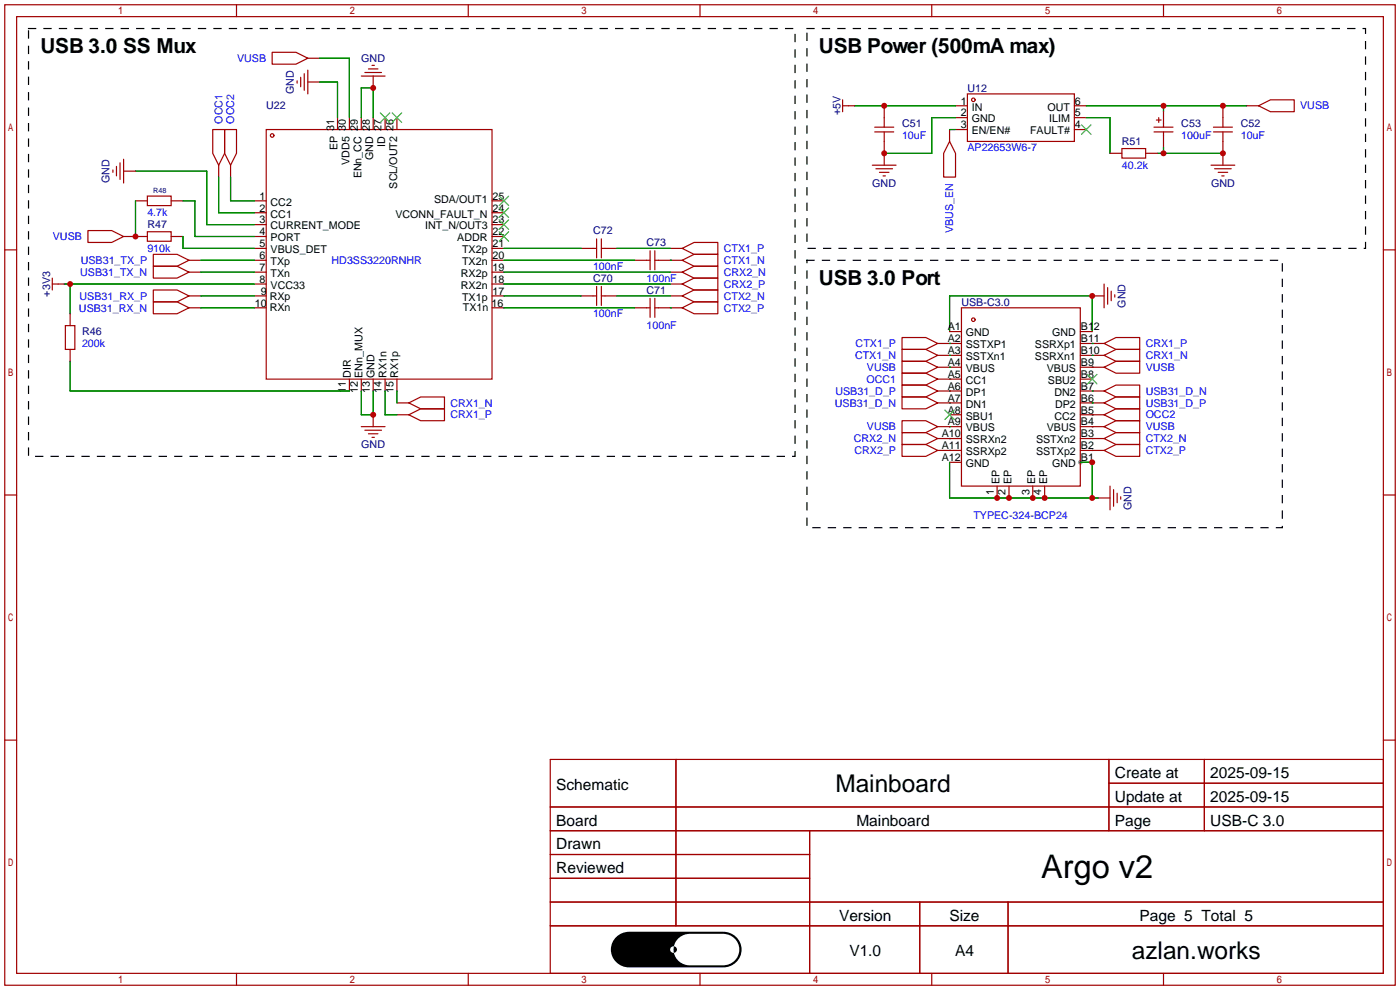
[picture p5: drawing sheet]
<svg xmlns="http://www.w3.org/2000/svg" width="299mm" height="212mm" viewBox="0 0 299 212" stroke-linecap="round" stroke-linejoin="round" font-family="sans-serif">
<circle cx="230.9" cy="98.8" r=".51" fill="#999"/>
<g fill="none" stroke="#a10000" stroke-width=".25">
<path d="M1 1h297.2v209.6h-297.2zM3.6 3.6h292.1v204.4h-292.1zM50.5 1v2.6M100.1 1v2.6M149.6 1v2.6M199.1 1v2.6M248.7 1v2.6M1 53.4h2.6M295.7 53.4h2.5M1 105.8h2.6M295.7 105.8h2.5M1 158.2h2.6"/>
<path d="M295.7 158.2h2.5M117.6 162.3h178.1v45.7h-178.1zM117.6 172.5h178.1M117.6 177.5h178.1M144.5 162.3v35.6M173 177.5v30.5M237 162.3v15.2M237 167.4h58.7M257.4 162.3v15.2M117.6 182.6h55.4M117.6 192.8h178.1M117.6 187.7h55.4"/>
<path d="M117.6 197.9h178.1M196.6 192.8v15.2M215.4 192.8v15.2M50.5 208v2.6M100.1 208v2.6M149.6 208v2.6M199.1 208v2.6M248.7 208v2.6"/>
</g>
<path d="M131.7 200.3a4 4 0 0 1 2.8-1.2h20.1a3.8 3.8 0 0 1 3.9 3.8 3.8 3.8 0 0 1-3.9 3.9h-20.1a3.8 3.8 0 0 1-3.6-2.3 3.8 3.8 0 0 1 .8-4.2z" fill="#000"/>
<path d="M143.4 202.4l.6-.2v1.4a.71 .71 0 0 1-.7-.3 .71 .71 0 0 1 .1-.9zM145 200.6a3.5 3.5 0 0 1 2.4-1h7.1a3.4 3.4 0 0 1 3.5 3.3 3.4 3.4 0 0 1-3.5 3.4h-7.1a3.5 3.5 0 0 1-3.4-2.7 .71 .71 0 0 0 .7-.7 .71 .71 0 0 0-.7-.7l.2-.6z" fill="#fff"/>
<g fill="none" stroke="#008700" stroke-width=".25">
<path d="M68.3 12.4h6.4v12.7M68.3 17.5h3.8v7.6M29 36.6h15.2v11.4h10.2M46.7 37.8v7.7h7.7M49.3 37.8v5.1h5.1M77.2 25.1v-6.3h2.6v6.3M182.6 22.6h21.6M202.9 27.7h1.3M204.2 25.1h-5.1v7.7h-10.1M232.2 22.6h34.2M232.2 25.1h5v7.7M247.4 32.8h14"/>
<path d="M248.7 22.6v1.3M248.7 31.5v1.3M29 42.9v7.6M39.1 42.9h2.6v7.6h12.7M39.1 50.5v2.6h15.3M42.9 55.6h11.5M42.9 58.2h11.5M107.7 55.6h27.9M107.7 58.2h35.6M107.7 53.1h16.5M131.8 53.1h11.5M143.3 55.6h.1"/>
<path d="M13.7 60.7h40.7M15 60.7v6.4M15 77.2v6.4h59.7M42.9 63.2h11.5M42.9 65.8h11.5M107.7 63.2h16.5M107.7 65.8h27.9M107.7 60.7h35.6M131.8 63.2h11.5M143.3 65.8h.1M202.9 78.5h.1M202.9 75.9h.1"/>
<path d="M202.9 73.4h.1M202.9 70.9v-7.7h30.5v7.7M233.4 78.5h.1M233.4 73.4h.1M233.4 75.9h.1M77.2 83.6v5h2.6v-5M82.3 83.6v5h2.5M84.8 83.6v2.5M202.9 93.7h.1M202.9 96.3h.1M202.9 83.6h.1M202.9 86.1h.1"/>
<path d="M202.9 81h.1M202.9 91.2h.1M202.9 98.8v7.6h31.8M230.9 98.8h2.5v7.6M233.4 93.7h.1M233.4 96.3h.1M233.4 88.6h.1M233.4 91.2h.1M233.4 86.1h.1M233.4 83.6h.1"/>
</g>
<g fill="none" stroke="#a10000" stroke-width=".25">
<path d="M58.2 11.2h5l2.6 1.2-2.6 1.3h-5zM63.5 17.3v.5M64.3 16.5v2M65 15.7v3.6M65.8 12.4h2.5M65.8 17.5h2.5M65.8 15v5.1M77.2 16.3h5.1M78 15.5h3.5M78.7 14.7h2.1M79.5 14h.5M79.8 16.3v2.5"/>
<path d="M24.1 36.3v.5M24.9 35.6v2M25.7 34.8v3.6M26.4 36.6h2.6M26.4 34v5.1M45.5 27.7h2.5v5.1l-1.3 2.5-1.2-2.5zM46.7 35.3v2.5M48 27.7h2.5v5.1l-1.2 2.5-1.3-2.5zM49.3 35.3v2.5M56.9 27.7h48.3v53.3h-48.3zM72.1 25.1v2.6M74.7 25.1v2.6"/>
<path d="M77.2 25.1v2.6M79.8 25.1v2.6M82.3 25.1v2.6M84.8 25.1v2.6M180.1 22.6h2.5M180.1 21.3v2.6M186.4 35.3h5.1M186.9 27.2h4.1M186.9 28.2h4.1M187.2 36.1h3.6M188 36.8h2M188.7 37.6h.5"/>
<path d="M189 22.6v4.6M189 28.2v7.1M202.9 30.2l1.3 2.6v5h-2.5v-5zM202.9 27.7v2.5M204.2 22.6h2.6M204.2 25.1h2.6M204.2 27.7h2.6M206.8 20.1h22.8v10.1h-22.8zM229.6 22.6h2.6M229.6 25.1h2.6M229.6 27.7h2.6M237.2 32.8h2.6"/>
<path d="M239.8 31.8h5.1v2h-5.1zM244.9 32.8h2.5M246.6 27.2h4.1M246.6 28.2h4.1M247.1 25.7h1.1M247.6 25.1v1.1M248.7 23.9v3.3M248.7 28.2v3.3M258.8 35.3h5.1M259.3 27.2h4.1M259.3 28.2h4.1M259.6 36.1h3.5"/>
<path d="M260.3 36.8h2.1M261.1 37.6h.5M261.4 22.6v4.6M261.4 28.2v7.1M266.4 22.6h2.6M269 22.6l2.5-1.3h5.1v2.6h-5.1zM11.2 59.4v2.6M18.8 49.3h5.1l2.5 1.2-2.5 1.3h-5.1zM26.4 50.5h5.1M29 42.9h2.5M31.5 49.5h5.1v2.1h-5.1zM31.5 41.9h5.1v2h-5.1z"/>
<path d="M32.8 54.4h5l2.6 1.2-2.6 1.3h-5zM32.8 56.9h5l2.6 1.3-2.6 1.2h-5zM36.6 42.9h2.5M36.6 50.5h2.5M40.4 55.6h2.5M40.4 58.2h2.5M54.4 55.6h2.5M54.4 58.2h2.5M54.4 53.1h2.5M54.4 42.9h2.5M54.4 45.5h2.5M54.4 48h2.5"/>
<path d="M54.4 50.5h2.5M105.2 55.6h2.5M105.2 58.2h2.5M105.2 53.1h2.5M105.2 42.9h2.5M105.2 45.5h2.5M105.2 48h2.5M105.2 50.5h2.5M124.2 53.1h3.3M127.5 51.1v4M128.5 53.1h3.3M128.5 51.1v4"/>
<path d="M135.6 55.6h3.3M138.9 53.6v4.1M140 55.6h5.8M140 53.6v4.1M143.3 58.2h2.5M143.3 53.1h2.5M145.8 55.6l2.5-1.2h5.1v2.5h-5.1zM145.8 53.1l2.5-1.3h5.1v2.6h-5.1zM145.8 58.2l2.5-1.3h5.1v2.5h-5.1zM11.2 60.7h2.5M14 69.6h2v5.1h-2zM15 67.1v2.5"/>
<path d="M15 74.7v2.5M32.8 64.5h5l2.6 1.3-2.6 1.3h-5zM32.8 62h5l2.6 1.2-2.6 1.3h-5zM40.4 63.2h2.5M40.4 65.8h2.5M54.4 63.2h2.5M54.4 65.8h2.5M54.4 60.7h2.5M105.2 63.2h2.5M105.2 65.8h2.5M105.2 60.7h2.5M124.2 63.2h3.3"/>
<path d="M127.5 61.2v4.1M128.5 63.2h3.3M128.5 61.2v4.1M135.6 65.8h3.3M138.9 63.8v4M140 65.8h5.8M140 63.8v4M143.3 63.2h2.5M143.3 60.7h2.5M145.8 65.8l2.5-1.3h5.1v2.6h-5.1zM145.8 63.2l2.5-1.2h5.1v2.5h-5.1zM145.8 60.7l2.5-1.3h5.1v2.6h-5.1z"/>
<path d="M192.8 72.1h5.1l2.5 1.3-2.5 1.3h-5.1zM192.8 74.7h5.1l2.5 1.2-2.5 1.3h-5.1zM192.8 79.8h5.1l2.5 1.2-2.5 1.3h-5.1zM192.8 77.2h5.1l2.5 1.3-2.5 1.3h-5.1zM200.4 73.4h5.1M200.4 75.9h5.1M200.4 78.5h5.1M202.9 70.9h2.6M205.5 65.8h25.4v38.1h-25.4zM230.9 73.4h5.1M230.9 75.9h5.1M230.9 78.5h5.1"/>
<path d="M230.9 70.9h2.5M233.4 63.2h2.6M236 73.4l2.5-1.3h5.1v2.6h-5.1zM236 75.9l2.5-1.2h5.1v2.5h-5.1zM236 78.5l2.5-1.3h5.1v2.6h-5.1zM236 60.7v5.1M236.7 61.5v3.5M237.5 62.2v2.1M238.3 63v.5M74.7 81v2.6M77.2 91.2h5.1M77.2 81v2.6"/>
<path d="M78 91.9h3.5M78.7 92.7h2.1M79.5 93.5h.5M79.8 81v2.6M79.8 88.6v2.6M82.3 81v2.6M84.8 86.1h2.6M84.8 88.6h2.6M84.8 81v2.6M87.4 86.1l2.5-1.3h5.1v2.6h-5.1zM87.4 88.6l2.5-1.2h5.1v2.5h-5.1zM192.8 95h5.1l2.5 1.3-2.5 1.2h-5.1z"/>
<path d="M192.8 92.5h5.1l2.5 1.2-2.5 1.3h-5.1zM192.8 82.3h5.1l2.5 1.3-2.5 1.2h-5.1zM192.8 84.8h5.1l2.5 1.3-2.5 1.3h-5.1zM192.8 89.9h5.1l2.5 1.3-2.5 1.3h-5.1zM200.4 96.3h5.1M200.4 93.7h5.1M200.4 83.6h5.1M200.4 86.1h5.1M200.4 81h5.1M200.4 91.2h5.1M202.9 88.6h2.6M202.9 98.8h2.6"/>
<path d="M230.9 96.3h5.1M230.9 93.7h5.1M230.9 83.6h5.1M230.9 86.1h5.1M230.9 81h2.5M230.9 88.6h5.1M230.9 98.8h2.5M230.9 91.2h5.1M236 93.7l2.5-1.2h5.1v2.5h-5.1zM236 96.3l2.5-1.3h5.1v2.5h-5.1zM236 88.6l2.5-1.2h5.1v2.5h-5.1zM236 91.2l2.5-1.3h5.1v2.6h-5.1z"/>
<path d="M236 83.6l2.5-1.3h5.1v2.5h-5.1zM236 86.1l2.5-1.3h5.1v2.6h-5.1zM213.1 103.9v2.5M215.6 103.9v2.5M220.7 103.9v2.5M223.3 103.9v2.5M234.7 106.4h2.5M237.2 103.9v5.1M238 104.6v3.6M238.8 105.4v2M239.5 106.2v.5"/>
<circle cx="58.2" cy="29" r=".38"/>
<circle cx="208" cy="21.3" r=".38"/>
<circle cx="208" cy="68.3" r=".38"/>
</g>
<g fill="none" stroke="#3c3" stroke-width=".25">
<path d="M81.3 24.1l2 2.1M83.3 24.1l-2 2.1M83.8 24.1l2.1 2.1M85.9 24.1l-2.1 2.1M231.1 26.7l2.1 2M233.2 26.7l-2.1 2M106.7 49.5l2 2.1M106.7 47l2 2M106.7 44.4l2 2.1M106.7 41.9l2 2M108.7 49.5l-2 2.1M108.7 47l-2 2"/>
<path d="M108.7 44.4l-2 2.1M108.7 41.9l-2 2M201.9 87.6l2.1 2.1M204 87.6l-2.1 2.1M232.4 80l2 2M234.4 80l-2 2"/>
</g>
<path d="M6.1 6.1h163.8v91.4h-163.8zM172.5 6.1h119.3v47h-119.3zM172.5 55.6h101.6v57.2h-101.6z" fill="none" stroke="#000" stroke-width=".25" stroke-dasharray="1.5 1.8"/>
<g fill="#c00">
<circle cx="233.4" cy="63.2" r=".63"/>
<circle cx="233.4" cy="98.8" r=".63"/>
<circle cx="233.4" cy="106.4" r=".63"/>
<circle cx="223.3" cy="106.4" r=".63"/>
<circle cx="220.7" cy="106.4" r=".63"/>
<circle cx="215.6" cy="106.4" r=".63"/>
<circle cx="213.1" cy="106.4" r=".63"/>
<circle cx="189" cy="22.6" r=".63"/>
<circle cx="261.4" cy="22.6" r=".63"/>
<circle cx="248.7" cy="22.6" r=".63"/>
<circle cx="248.7" cy="32.8" r=".63"/>
<circle cx="261.4" cy="32.8" r=".63"/>
<circle cx="189" cy="32.8" r=".63"/>
<circle cx="15" cy="60.7" r=".63"/>
<circle cx="79.8" cy="88.6" r=".63"/>
<circle cx="29" cy="50.5" r=".63"/>
<circle cx="79.8" cy="18.8" r=".63"/>
</g>
<text font-size="7" x="222.5" y="187.5">Argo v2</text>
<g font-size="5.2">
<text x="178.5" y="169.3">Mainboard</text>
<text x="241.9" y="204.9">azlan.works</text>
</g>
<g font-size="4.4">
<text x="8.6" y="11.3">USB 3.0 SS Mux</text>
<text x="175" y="11.3">USB Power (500mA max)</text>
<text x="175" y="60.9">USB 3.0 Port</text>
</g>
<g font-size="3.3">
<text x="238.3" y="166.3">Create at</text>
<text x="258.7" y="166.3">2025-09-15</text>
<text x="118.9" y="168.9">Schematic</text>
<text x="238.3" y="171.4">Update at</text>
<text x="258.7" y="171.4">2025-09-15</text>
<text x="118.9" y="176.5">Board</text>
<text x="183" y="176.5">Mainboard</text>
<text x="238.3" y="176.5">Page</text>
<text x="258.7" y="176.5">USB-C 3.0</text>
<text x="118.9" y="181.6">Drawn</text>
<text x="118.9" y="186.6">Reviewed</text>
<text x="179.3" y="196.8">Version</text>
<text x="202.9" y="196.8">Size</text>
<text x="243.5" y="196.8">Page 5 Total 5</text>
<text x="181.5" y="204.4">V1.0</text>
<text x="204.1" y="204.4">A4</text>
</g>
<g font-size="2.3" fill="#00f">
<text x="50.7" y="13.2">VUSB</text>
<text x="277.9" y="23.4">VUSB</text>
<text x="47.5" y="26.4" transform="rotate(-90 47.5 26.4)">OCC1</text>
<text x="50.1" y="26.4" transform="rotate(-90 50.1 26.4)">OCC2</text>
<text x="192.8" y="29.7">10uF</text>
<text x="252.5" y="29.7">100uF</text>
<text x="265.2" y="29.7">10uF</text>
<text x="206.8" y="32.3">AP22653W6-7</text>
<text x="239.8" y="36.1">40.2k</text>
<text x="31.5" y="46.3">4.7k</text>
<text x="11.3" y="51.3">VUSB</text>
<text x="31.5" y="53.9">910k</text>
<text x="154.7" y="53.9">CTX1_P</text>
<text x="203.7" y="49.8" transform="rotate(-90 203.7 49.8)">VBUS_EN</text>
<text x="17.1" y="59">USB31_TX_N</text>
<text x="17.3" y="56.4">USB31_TX_P</text>
<text x="70.9" y="56.4">HD3SS3220RNHR</text>
<text x="126.7" y="57.7">100nF</text>
<text x="154.7" y="56.4">CTX1_N</text>
<text x="154.7" y="59">CRX2_N</text>
<text x="17" y="64">USB31_RX_P</text>
<text x="138.2" y="60.2">100nF</text>
<text x="154.7" y="64">CTX2_N</text>
<text x="154.7" y="61.5">CRX2_P</text>
<text x="16.9" y="66.6">USB31_RX_N</text>
<text x="126.7" y="67.8">100nF</text>
<text x="138.2" y="70.4">100nF</text>
<text x="154.7" y="66.6">CTX2_P</text>
<text x="17.5" y="74.2">200k</text>
<text x="182.7" y="76.7">CTX1_N</text>
<text x="182.9" y="74.2">CTX1_P</text>
<text x="244.9" y="74.2">CRX1_P</text>
<text x="244.9" y="76.7">CRX1_N</text>
<text x="185.2" y="81.8">OCC1</text>
<text x="185.3" y="79.3">VUSB</text>
<text x="244.9" y="79.3">VUSB</text>
<text x="96.3" y="86.9">CRX1_N</text>
<text x="96.3" y="89.4">CRX1_P</text>
<text x="178.4" y="86.9">USB31_D_N</text>
<text x="178.5" y="84.4">USB31_D_P</text>
<text x="244.9" y="89.4">OCC2</text>
<text x="244.9" y="84.4">USB31_D_N</text>
<text x="244.9" y="86.9">USB31_D_P</text>
<text x="182.5" y="94.5">CRX2_N</text>
<text x="185.3" y="92">VUSB</text>
<text x="244.9" y="94.5">CTX2_N</text>
<text x="244.9" y="92">VUSB</text>
<text x="182.6" y="97.1">CRX2_P</text>
<text x="244.9" y="97.1">CTX2_P</text>
<text x="208" y="111">TYPEC-324-BCP24</text>
</g>
<g font-size="2.3" fill="#000080">
<text x="77.2" y="13.2">GND</text>
<text x="56.9" y="23.4">U22</text>
<text x="62.8" y="20.1" transform="rotate(-90 62.8 20.1)">GND</text>
<text x="206.8" y="19.6">U12</text>
<text x="179.6" y="24.7" transform="rotate(-90 179.6 24.7)">+5V</text>
<text x="192.8" y="27.2">C51</text>
<text x="252.5" y="27.2">C53</text>
<text x="265.2" y="27.2">C52</text>
<text x="239.8" y="31">R51</text>
<text x="23.4" y="39.1" transform="rotate(-90 23.4 39.1)">GND</text>
<text x="186.4" y="39.9">GND</text>
<text x="258.8" y="39.9">GND</text>
<text x="31.5" y="48.8">R47</text>
<text x="126.7" y="50.1">C72</text>
<text x="138.2" y="52.6">C73</text>
<text x="10.7" y="63.4" transform="rotate(-90 10.7 63.4)">+3V3</text>
<text x="126.7" y="60.2">C70</text>
<text x="138.2" y="62.8">C71</text>
<text x="205.5" y="65.3">USB-C3.0</text>
<text x="240.6" y="65.8" transform="rotate(-90 240.6 65.8)">GND</text>
<text x="17.5" y="71.7">R46</text>
<text x="77.2" y="95.8">GND</text>
<text x="241.8" y="109" transform="rotate(-90 241.8 109)">GND</text>
</g>
<g font-size="2.3">
<text x="205.4" y="22.4">1</text>
<text x="207.7" y="23.6">IN</text>
<text x="223.8" y="23.6">OUT</text>
<text x="229.7" y="22.4">6</text>
<text x="71.4" y="28" transform="rotate(-90 71.4 28)">31</text>
<text x="73.9" y="28" transform="rotate(-90 73.9 28)">30</text>
<text x="76.5" y="28" transform="rotate(-90 76.5 28)">29</text>
<text x="79" y="28" transform="rotate(-90 79 28)">28</text>
<text x="81.6" y="28" transform="rotate(-90 81.6 28)">27</text>
<text x="84.1" y="28" transform="rotate(-90 84.1 28)">26</text>
<text x="205.4" y="24.9">2</text>
<text x="205.4" y="27.4">3</text>
<text x="207.7" y="26.2">GND</text>
<text x="207.7" y="28.7">EN/EN#</text>
<text x="220.2" y="28.7">FAULT#</text>
<text x="224.2" y="26.2">ILIM</text>
<text x="229.7" y="27.4">4</text>
<text x="229.7" y="24.9">5</text>
<text x="72.2" y="32.2" transform="rotate(-90 72.2 32.2)">EP</text>
<text x="74.7" y="35.2" transform="rotate(-90 74.7 35.2)">VDD5</text>
<text x="79.8" y="34.2" transform="rotate(-90 79.8 34.2)">GND</text>
<text x="82.3" y="31.4" transform="rotate(-90 82.3 31.4)">ID</text>
<text x="77.2" y="38.1" transform="rotate(-90 77.2 38.1)">ENn_CC</text>
<text x="84.9" y="40.3" transform="rotate(-90 84.9 40.3)">SCL/OUT2</text>
<text x="55.5" y="42.7">1</text>
<text x="55.5" y="45.2">2</text>
<text x="55.5" y="47.8">3</text>
<text x="57.8" y="43.9">CC2</text>
<text x="57.8" y="46.5">CC1</text>
<text x="84.5" y="46.5">VCONN_FAULT_N</text>
<text x="92.8" y="43.4">SDA/OUT1</text>
<text x="105.3" y="47.8">23</text>
<text x="105.3" y="45.2">24</text>
<text x="105.3" y="42.7">25</text>
<text x="55.5" y="50.3">4</text>
<text x="55.5" y="52.8">5</text>
<text x="57.8" y="49">CURRENT_MODE</text>
<text x="57.8" y="51.6">PORT</text>
<text x="90.9" y="49">INT_N/OUT3</text>
<text x="97.7" y="51.6">ADDR</text>
<text x="105.3" y="52.8">21</text>
<text x="105.3" y="50.3">22</text>
<text x="55.5" y="55.4">6</text>
<text x="55.5" y="57.9">7</text>
<text x="57.8" y="54.1">VBUS_DET</text>
<text x="57.8" y="56.6">TXp</text>
<text x="57.8" y="59.2">TXn</text>
<text x="98.5" y="59.2">RX2p</text>
<text x="98.7" y="56.6">TX2n</text>
<text x="98.7" y="54.1">TX2p</text>
<text x="105.3" y="57.9">19</text>
<text x="105.3" y="55.4">20</text>
<text x="54.5" y="65.5">10</text>
<text x="55.5" y="60.5">8</text>
<text x="55.7" y="63">9</text>
<text x="57.7" y="64">RXp</text>
<text x="57.8" y="61.7">VCC33</text>
<text x="98.5" y="61.7">RX2n</text>
<text x="98.7" y="64.3">TX1p</text>
<text x="105" y="65.5">16</text>
<text x="105.3" y="63">17</text>
<text x="105.3" y="60.5">18</text>
<text x="57.7" y="66.6">RXn</text>
<text x="98.9" y="66.6">TX1n</text>
<text x="202.6" y="70.6">A1</text>
<text x="206.4" y="71.9">GND</text>
<text x="224.9" y="71.9">GND</text>
<text x="231" y="70.6">B12</text>
<text x="202.6" y="73.2">A2</text>
<text x="202.6" y="75.7">A3</text>
<text x="206.4" y="74.4">SSTXP1</text>
<text x="206.4" y="77">SSTXn1</text>
<text x="221.2" y="77">SSRXn1</text>
<text x="221.2" y="74.4">SSRXp1</text>
<text x="231" y="75.7">B10</text>
<text x="231" y="73.2">B11</text>
<text x="73.9" y="83.9" transform="rotate(-90 73.9 83.9)">11</text>
<text x="75" y="80.8" transform="rotate(-90 75 80.8)">DIR</text>
<text x="76.5" y="83.9" transform="rotate(-90 76.5 83.9)">12</text>
<text x="77.5" y="80.8" transform="rotate(-90 77.5 80.8)">ENn_MUX</text>
<text x="79" y="83.9" transform="rotate(-90 79 83.9)">13</text>
<text x="80" y="80.8" transform="rotate(-90 80 80.8)">GND</text>
<text x="81.6" y="83.9" transform="rotate(-90 81.6 83.9)">14</text>
<text x="82.6" y="80.8" transform="rotate(-90 82.6 80.8)">RX1n</text>
<text x="84.1" y="83.9" transform="rotate(-90 84.1 83.9)">15</text>
<text x="85.1" y="80.8" transform="rotate(-90 85.1 80.8)">RX1p</text>
<text x="202.6" y="78.2">A4</text>
<text x="202.6" y="80.8">A5</text>
<text x="202.6" y="83.3">A6</text>
<text x="206.4" y="79.5">VBUS</text>
<text x="206.4" y="82">CC1</text>
<text x="223.7" y="79.5">VBUS</text>
<text x="224" y="82">SBU2</text>
<text x="231" y="83.3">B7</text>
<text x="231" y="80.8">B8</text>
<text x="231" y="78.2">B9</text>
<text x="202.6" y="85.9">A7</text>
<text x="202.6" y="88.4">A8</text>
<text x="206.4" y="84.6">DP1</text>
<text x="206.4" y="87.1">DN1</text>
<text x="206.4" y="89.7">SBU1</text>
<text x="225.4" y="89.7">CC2</text>
<text x="225.4" y="84.6">DN2</text>
<text x="225.5" y="87.1">DP2</text>
<text x="231" y="88.4">B5</text>
<text x="231" y="85.9">B6</text>
<text x="201.3" y="93.5">A10</text>
<text x="202.6" y="90.9">A9</text>
<text x="206.4" y="92.2">VBUS</text>
<text x="206.4" y="94.7">SSRXn2</text>
<text x="221.4" y="94.7">SSTXn2</text>
<text x="223.7" y="92.2">VBUS</text>
<text x="231" y="93.5">B3</text>
<text x="231" y="90.9">B4</text>
<text x="201.3" y="96">A11</text>
<text x="201.3" y="98.6">A12</text>
<text x="206.4" y="97.3">SSRXp2</text>
<text x="206.4" y="99.8">GND</text>
<text x="221.4" y="97.3">SSTXp2</text>
<text x="224.9" y="99.8">GND</text>
<text x="231" y="98.6">B1</text>
<text x="231" y="96">B2</text>
<text x="212.4" y="105.8" transform="rotate(-90 212.4 105.8)">1</text>
<text x="213.6" y="103.4" transform="rotate(-90 213.6 103.4)">EP</text>
<text x="214.9" y="105.8" transform="rotate(-90 214.9 105.8)">2</text>
<text x="216.2" y="103.4" transform="rotate(-90 216.2 103.4)">EP</text>
<text x="220" y="105.8" transform="rotate(-90 220 105.8)">3</text>
<text x="221.3" y="103.4" transform="rotate(-90 221.3 103.4)">EP</text>
<text x="222.5" y="105.8" transform="rotate(-90 222.5 105.8)">4</text>
<text x="223.8" y="103.4" transform="rotate(-90 223.8 103.4)">EP</text>
</g>
<text font-size="1.5" fill="#000080" x="32.8" y="41.3">R48</text>
</svg>
